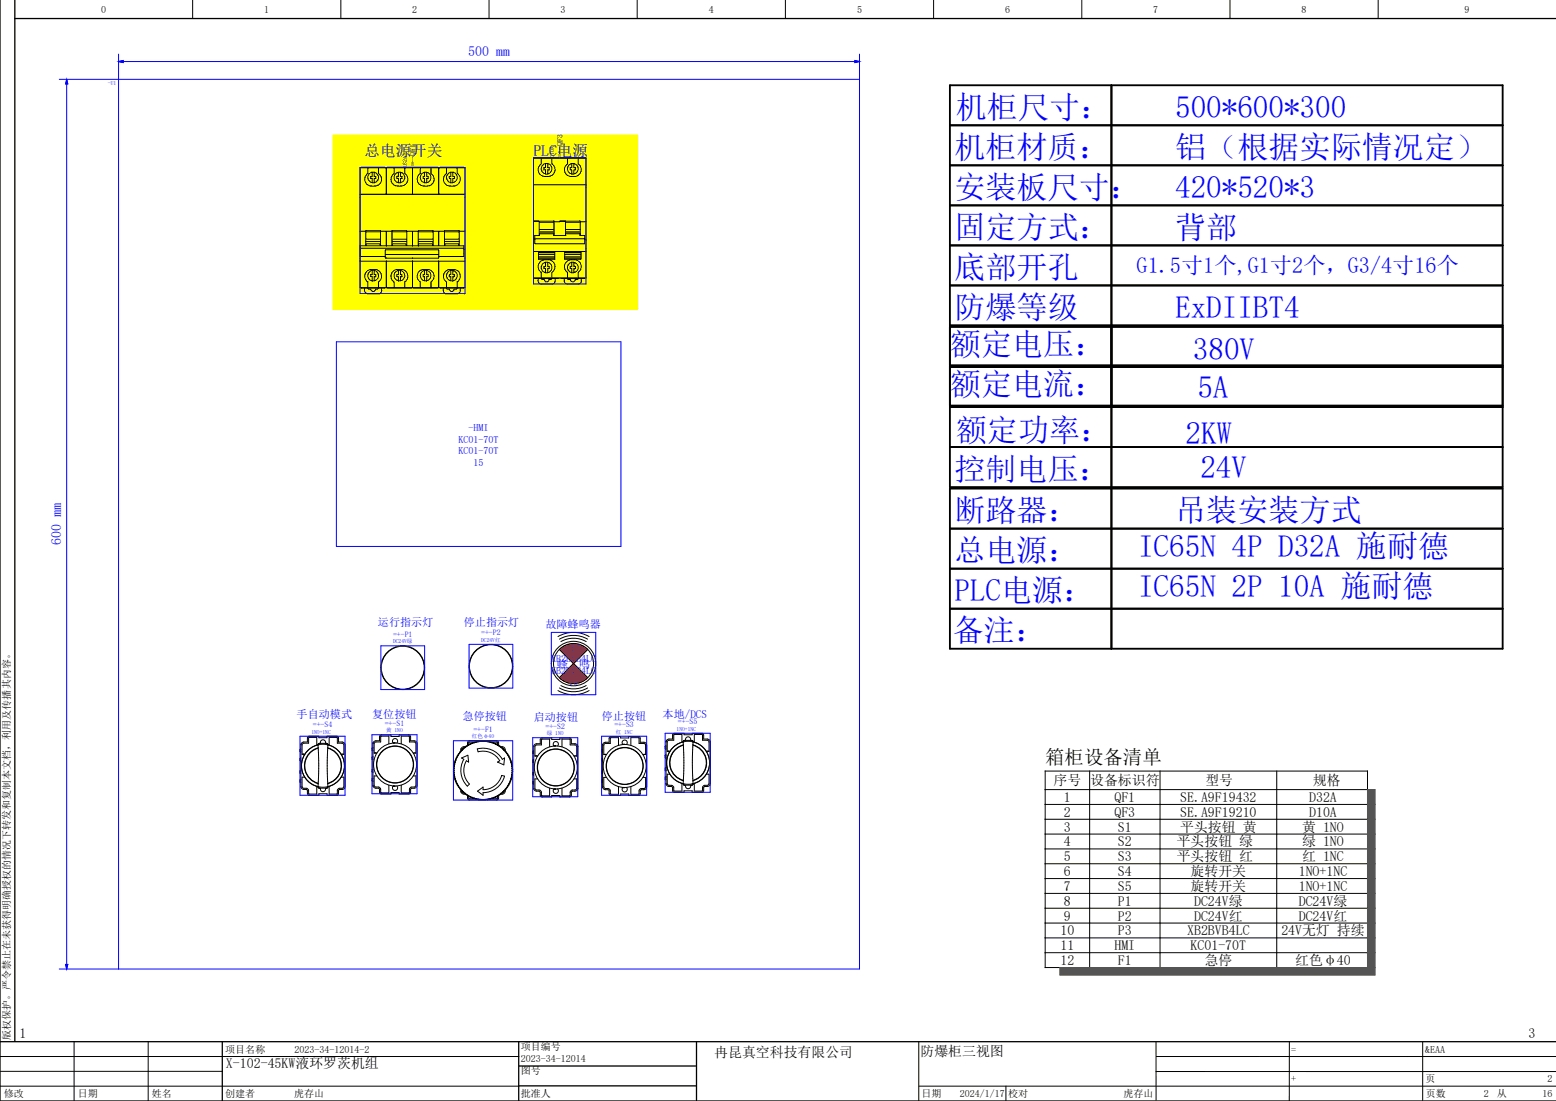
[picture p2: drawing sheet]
<svg xmlns="http://www.w3.org/2000/svg" width="420mm" height="297mm" viewBox="0 0 420 297" stroke-linecap="round" stroke-linejoin="round" font-family="sans-serif">
<g fill="none" stroke="#000" stroke-width=".27">
<path d="M52 0v5M92 0v5M132 0v5M172 0v5M212 0v5M252 0v5M292 0v5M332 0v5M372 0v5M97.2 45.3h28.3v32.3h-28.3zM97.2 52.4h28.3M97.6 45.3h6.3"/>
<path d="M99.3 45.3v1.5a1.84 1.84 0 0 0-.8 2.1 1.84 1.84 0 0 0 1.8 1.3 1.97 1.97 0 0 0 2.2-.6 1.97 1.97 0 0 0 .2-2.3l-.5-.5v-1.5M100.4 46.5v1.1h-.4v.5h.4v1.2M101 46.5v1.1h.4v.5h-.4v1.2M104.3 45.3v7.1M104.6 45.3h6.4M106.4 45.3v1.5a1.84 1.84 0 0 0-.8 2.1 1.84 1.84 0 0 0 1.8 1.3 1.97 1.97 0 0 0 2.2-.6 1.97 1.97 0 0 0 .2-2.3l-.6-.5v-1.5M107.5 46.5v1.1h-.4v.5h.4v1.2M108.1 46.5v1.1h.4v.5h-.4v1.2M111.3 45.3v7.1M111.7 45.3h6.3M113.4 45.3v1.5a1.84 1.84 0 0 0-.7 2.1 1.84 1.84 0 0 0 1.7 1.3 1.97 1.97 0 0 0 2.3-.6 1.97 1.97 0 0 0 .2-2.3l-.6-.5v-1.5M114.6 46.5v1.1h-.4v.5h.4v1.2"/>
<path d="M115.2 46.5v1.1h.4v.5h-.4v1.2M118.4 45.3v7.1M118.8 45.3h6.3M120.5 45.3v1.5a1.84 1.84 0 0 0-.7 2.1 1.84 1.84 0 0 0 1.7 1.3 1.97 1.97 0 0 0 2.3-.6 1.97 1.97 0 0 0 .1-2.3l-.5-.5v-1.5M121.7 46.5v1.1h-.4v.5h.4v1.2M122.2 46.5v1.1h.4v.5h-.4v1.2M144 42.7h14.2v32.3h-14.2zM144 59.7h1.5v3.8M144 59.6h5.5v3.9M144 49.8h14.2M144.4 42.7h6.3M145.5 60h4"/>
<path d="M146.1 42.7v1.5a1.84 1.84 0 0 0-.8 2.1 1.84 1.84 0 0 0 1.8 1.3 1.97 1.97 0 0 0 2.2-.6 1.97 1.97 0 0 0 .2-2.3l-.5-.5v-1.5M147.2 44.1v1.1h-.4v.6h.4v1.1M147.8 44.1v1.1h.4v.6h-.4v1.1M149.5 59.8l7.1-.2v3.9M151.1 59.7h1.5v3.8M151.5 42.7h6.3M152.6 60h4M153.2 42.7v1.5a1.84 1.84 0 0 0-.8 2.1 1.84 1.84 0 0 0 1.8 1.3 1.97 1.97 0 0 0 2.2-.6 1.97 1.97 0 0 0 .2-2.3l-.5-.5v-1.5M154.3 44.1v1.1h-.4v.6h.4v1.1M154.9 44.1v1.1h.4v.6h-.4v1.1M156.6 59.8h1.6M97.2 70.4h28.3"/>
<path d="M97.2 67.3h.1M97.2 62.4h1.5M97.2 67h28M97.6 77.6h6.3M98.4 77.7v.7a.8 .8 0 0 0 .8 .8h3a.8 .8 0 0 0 .8-.8v-.7M98.7 66.3v-4.1h4v4.1M98.7 62.5h4M98.7 65.2h4M98.7 64.5h4M98.8 66.3v-.5h3.8v.5M99.2 77.7l.2 .3h.7a.64 .64 0 0 0 .6 .6 .64 .64 0 0 0 .6-.6h.7l.2-.3M99.3 77.6v-1.5a1.84 1.84 0 0 1-.8-2.1 1.84 1.84 0 0 1 1.8-1.3 1.97 1.97 0 0 1 2.3 .6 1.97 1.97 0 0 1-.1 2.4l-.3 .4v1.5"/>
<path d="M100.4 72.9v1.2h-.4v.5h.4v1.2M101 72.9v1.2h.4v.5h-.4v1.2M102.7 62.4h3.1M104 67.4h14.4v2.2h-14.4zM104 69.2h-6.8v-2.9h28v2.9h-6.8M104 68.6h14.4M104.3 62.4v3.9M104.3 69.6h.1M104.3 70.4v7.2M104.6 77.6h6.4M105.8 66.3v-4.1h4v4.1M105.8 62.5h4"/>
<path d="M105.8 65.2h4M105.8 64.5h4M105.9 66.3v-.5h3.7v.5M106.4 77.6v-1.5a1.84 1.84 0 0 1-.8-2.1 1.84 1.84 0 0 1 1.8-1.3 1.97 1.97 0 0 1 2.3 .6 1.97 1.97 0 0 1-.1 2.4l-.4 .4v1.5M107.5 72.9v1.2h-.4v.5h.4v1.2M108.1 72.9v1.2h.4v.5h-.4v1.2M109.8 62.4h3.1M111.3 62.4v3.9M111.3 69.6h.1M111.3 70.4v7.2M111.7 77.6h6.3M112.9 66.3v-4.1h4v4.1"/>
<path d="M112.9 62.5h4M112.9 65.2h4M112.9 64.5h4M113 66.3v-.5h3.7v.5M113.4 77.6v-1.5a1.84 1.84 0 0 1-.7-2.1 1.84 1.84 0 0 1 1.7-1.3 1.97 1.97 0 0 1 2.3 .6 1.97 1.97 0 0 1 0 2.4l-.4 .4v1.5M114.6 72.9v1.2h-.4v.5h.4v1.2M115.2 72.9v1.2h.4v.5h-.4v1.2M116.9 62.4h3.1M118.4 62.4v3.9M118.4 70.4v7.2M118.8 77.6h6.3M119.6 77.7v.7a.8 .8 0 0 0 .8 .8h3a.8 .8 0 0 0 .8-.8v-.7"/>
<path d="M120 66.3v-4.1h4v4.1M120 62.5h4M120 65.2h4M120 64.5h4M120 66.3v-.5h3.8v.5M120.5 77.7l.2 .3h.6a.64 .64 0 0 0 .6 .6 .64 .64 0 0 0 .7-.6h.6l.2-.3M120.5 77.6v-1.5a1.84 1.84 0 0 1-.7-2.1 1.84 1.84 0 0 1 1.7-1.3 1.97 1.97 0 0 1 2.3 .6 1.97 1.97 0 0 1 0 2.4l-.4 .4v1.5M121.7 72.9v1.2h-.4v.5h.4v1.2M122.2 72.9v1.2h.4v.5h-.4v1.2M124 62.4h1.5M125.2 67.3h.3M144 64.7h.3"/>
<path d="M144 67.8h14.2M144.3 64.4h13.5M144.4 75h6.3M145.2 75.1v.7a.8 .8 0 0 0 .8 .8h3a.8 .8 0 0 0 .8-.8v-.7M145.3 69.8h4.4M145.3 68.1h4.4v1.8h-4.4zM145.3 68.7h4.4M145.3 69.3h4.4M145.3 68.2h4.4M145.5 62.6h4M145.5 61.9h4M145.6 63.1v.4h-1.3v2.2h13.5v-2.2h-1.3v-.4"/>
<path d="M146.1 75.1l.2 .3h.6a.64 .64 0 0 0 .6 .6 .64 .64 0 0 0 .7-.6h.6l.2-.3M146.1 75v-1.5a1.84 1.84 0 0 1-.8-2.1 1.84 1.84 0 0 1 1.8-1.3 1.97 1.97 0 0 1 2.3 .7 1.97 1.97 0 0 1 0 2.3l-.4 .4v1.5M147.2 70.8v1.1h-.4v.6h.4v1.1M147.8 70.8v1.1h.4v.6h-.4v1.1M149.5 63.1v.4h3.2v-.4M149.5 63.1h-4M151.5 75h6.3M152.3 75.1v.7a.8 .8 0 0 0 .8 .8h3a.8 .8 0 0 0 .8-.8v-.7M152.4 69.8h4.4M152.4 68.1h4.4v1.8h-4.4zM152.4 68.7h4.4M152.4 69.3h4.4"/>
<path d="M152.4 68.2h4.4M152.6 62.6h4M152.6 61.9h4M153.1 75.1l.3 .3h.6a.64 .64 0 0 0 .6 .6 .64 .64 0 0 0 .7-.6h.6l.2-.3M153.2 75v-1.5a1.84 1.84 0 0 1-.8-2.1 1.84 1.84 0 0 1 1.8-1.3 1.97 1.97 0 0 1 2.3 .7 1.97 1.97 0 0 1-.1 2.3l-.3 .4v1.5M154.3 70.8v1.1h-.4v.6h.4v1.1M154.9 70.8v1.1h.4v.6h-.4v1.1M156.6 63.1h-4M157.8 64.7h.4M150.6 171.7a8.4 8.4 0 0 1 8.4 0M151 175.2l7.6 7.6M151 172.4a7.6 7.6 0 0 1 7.6 0"/>
<path d="M151.4 173.1a6.8 6.8 0 0 1 6.8 0M158.6 175.2l-7.6 7.6M129.3 199.9h-2.9l-.2 .4v.7M129.3 199.9h.1M130.1 200h.6M130.1 200h-.5M130.1 200l.3-.2 .3 .2M130.1 200l-.3-.2-.2 .2M130.7 200h.5M130.7 200l.2-.2 .3 .2M131.5 199.9h2.9l.2 .4v.7M131.5 199.9h.1"/>
<path d="M150.6 186.3a8.4 8.4 0 0 0 8.4 0M151 185.6a7.6 7.6 0 0 0 7.6 0M151.4 184.9a6.8 6.8 0 0 0 6.8 0M179.8 199.9v.2M180 199.6l.6-.2h.9l.1-1.4 .4-.2h2.6v.4h2.2v-.4h2.7l.4 .2v1.4h1a.8 .8 0 0 1 .8 .8v11.2a.8 .8 0 0 1-.8 .8l-.9 .1-.1 1.2-.4 .2h-2.7v-.4h-2.2v.4h-2.6l-.4-.2-.1-1.2-.3-.1a1.11 1.11 0 0 1-1.4-.5v-11.5zM184.4 200h.1M184.5 199.9l-.1 .1M184.5 199.8v.1M184.5 199.8h.1M184.6 199.8h-.1M184.7 199.7l-.1 .1M184.8 199.7h2"/>
<path d="M184.8 199.7h-.1M185.1 199.7a.7 .7 0 0 1 .6-.9 .7 .7 0 0 1 .7 .9M186.8 199.7l.1 .1M186.9 199.8l.2 .2M187.1 200h.1M81.1 208h-.1v.6h.1M81.1 204.6h-.1v.6h.1M81.1 202.1h-.1v.6h.1M81.1 210.4h-.1v.6h.1M81.2 207.9v.8M81.2 210.3v.8M81.2 202v.8"/>
<path d="M81.2 204.5v.8M81.2 200.7h.1M81.2 200.7v.2M81.2 212.2v.2M81.2 212.4h.1M81.5 200.4l.5-.2h1v-1.4l.5-.2h2.6v.4h2.2v-.4h2.6l.4 .2 .1 1.4h.9a.8 .8 0 0 1 .8 .8v11.2a.8 .8 0 0 1-.8 .8l-.9 .1-.1 1.2-.4 .2h-2.6v-.4h-2.2v.4h-2.6l-.5-.2-.1-1.2-.2-.1a1.11 1.11 0 0 1-1.4-.5l-.1-11.5zM81.6 203.5h.5M81.8 203.4v.1M82.3 209.6h-.8v2.6l.3 .4 1.3 .2 .2 1.4h2.2v-2.1M82.7 204.3h.1M84.9 202.1v.1M85.5 201v-2.1l-2.2 .1v1.5h-1.5l-.3 .5v2.5h.8"/>
<path d="M85.8 200.9a5.8 5.8 0 0 0-4.4 5.7 5.8 5.8 0 0 0 4.4 5.6M85.8 212.2h.1M85.8 200.9l.2 5.7-.2 5.6M85.8 200.9h.1M85.8 212.2l.1 .3M85.9 212.2h.1M85.9 200.9h-.1M85.9 201.7a5 5 0 0 0-3.7 4.9 5 5 0 0 0 3.7 4.8M85.9 201.8a4.9 4.9 0 0 0-3.6 4.8 4.9 4.9 0 0 0 3.6 4.7M85.9 200.9h.1M85.9 200.6l-.1 .3M85.9 212.5h.1"/>
<path d="M86 200.6h-.1M86.1 200.6h-.1M86.1 200.5v.1M86.5 212.6a.7 .7 0 0 0 .7 1 .7 .7 0 0 0 .6-1M86.5 200.5a.7 .7 0 0 1 .7-.9 .7 .7 0 0 1 .6 .9M88.2 200.5h-2.1M88.2 200.5h.1M88.2 200.5l.3 .2M88.4 212.5h-2.4M88.4 212.5h.1M88.5 201.8a4.9 4.9 0 0 1 3.6 4.8 4.9 4.9 0 0 1-3.6 4.7M88.5 201.7a5 5 0 0 1 3.7 4.9 5 5 0 0 1-3.7 4.8"/>
<path d="M88.5 200.9h.1M88.5 200.7v.1M88.5 212.4l-.1 .1M88.5 212.2h-.1M88.5 200.8v.1M88.5 212.3v.1M88.5 212.2h.1M88.5 212.2v.1M88.5 200.9a5.8 5.8 0 0 1 4.5 5.7 5.8 5.8 0 0 1-4.5 5.6M88.5 200.9l-.2 5.7 .2 5.6M88.8 201v-2.1l2.2 .1 .1 1.5h1.2l.5 .2v2.8M92.1 209.6h.7v2.6l-.2 .4-1.4 .2-.2 1.4h-2.2v-2.1"/>
<path d="M92.1 203.5h.7M92.2 203.5h.6M100.6 201.8h-.2v.6h.2M100.6 204.2h-.2v.6h.2M100.6 207.6h-.2v.6h.2M100.6 210h-.2v.6h.2M100.7 201.7v.8M100.7 204.1v.8M100.7 207.5v.8M100.7 209.9v.8M100.7 212h.1M100.7 200.4h.1"/>
<path d="M100.7 200.4v.1M100.7 211.9v.1M100.9 200.1l.6-.3h.9l.1-1.3 .4-.2h2.6v.4h2.2v-.4h2.7l.4 .2v1.3h1a.8 .8 0 0 1 .8 .8v11.2a.8 .8 0 0 1-.8 .8l-.9 .2-.1 1.2-.4 .2h-2.7v-.4h-2.2v.4h-2.6l-.4-.2-.1-1.2-.3-.2a1.11 1.11 0 0 1-1.4-.5v-11.5zM101 203.1h.7M101 203.1h.6M101.3 203.1h.1M101.7 209.3h-.7v2.5l.2 .4 1.4 .3 .2 1.3 2.2 .1v-2.1M105 200.7v-2.1h-2.2v1.5h-1.3l-.4 .3-.1 2.7M106.1 200.4h.5h-.4M106.2 212a.7 .7 0 0 0-.1 1 .7 .7 0 0 0 1 0 .7 .7 0 0 0 0-1M106.2 200.4a.7 .7 0 0 1-.1-1 .7 .7 0 0 1 1 0 .7 .7 0 0 1 0 1M106.2 212l.4 .1h-.5"/>
<path d="M106.2 200.4h.1M106.2 212h.1M108.3 200.7v-2.1h2.2v1.5l1.5 .1 .3 .4v2.5h-.8M111.5 209.3h.8v2.5l-.3 .4-1.3 .3-.2 1.3-2.2 .1v-2.1M111.7 203.1h.5M122.5 207.8l.1 .6M122.5 207.8l-.1 .3 .2 .3M122.6 208.4v.5M122.6 207.3l-.1 .5M122.6 207.3l-.2 .2 .1 .3M122.6 208.4l-.2 .3 .2 .2M122.6 208.9l.1 .6"/>
<path d="M122.6 206.7v.6M122.6 208.9l-.1 .3 .2 .3M122.6 206.7l-.2 .3 .2 .3M122.7 209.5l.2 .5M122.7 206.2l-.1 .5M122.7 209.5l-.1 .3 .3 .2M122.7 206.2l-.2 .2 .1 .3M122.9 210l.1 .5M122.9 205.7l-.2 .5M122.9 210l-.1 .3 .2 .2M122.9 205.7l-.3 .2 .1 .3M123 210.5l.2 .5"/>
<path d="M123 205.1l-.1 .6M123 210.5v.3l.2 .2M123 205.1l-.2 .3 .1 .3M123.2 211l.3 .5M123.2 204.6l-.2 .5M123.2 211v.3l.3 .2M123.2 204.6l-.2 .2v.3M123.5 211.5l.2 .5M123.5 204.1l-.3 .5M123.5 211.5v.3l.2 .2M123.5 204.1l-.3 .2v.3M123.7 212l.3 .4"/>
<path d="M123.7 203.7l-.2 .4M123.7 212l.1 .3 .2 .1M123.7 203.7l-.2 .1v.3M124 212.4l.4 .5M124 203.2l-.3 .5M124 212.4l.1 .3 .3 .2M124 203.2l-.2 .2-.1 .3M124.4 212.9l.3 .4M124.4 202.8l-.4 .4M124.4 212.9v.3l.3 .1M124.4 202.8l-.3 .1-.1 .3M124.4 213.2v.2a.88 .88 0 0 0 1.2 .8"/>
<path d="M124.4 202h.1M124.4 202v.1M124.4 213.5v.1M124.4 213.6h.1M124.6 204.5l1.7-.8 .2 1.9-.6-.4a5.2 5.2 0 0 0 .8 6.3l-.6 .6a6 6 0 0 1-.9-7.3zM124.7 213.5l.4 .2M124.7 202.2v.2M124.7 202.4h.1M124.7 213.3h.1M124.7 213.3l.4 .4M124.7 202.4l-.3 .4M124.7 202.4l-.3 .1v.3"/>
<path d="M124.7 213.3v.2M124.8 213.5l.4 .4M125.1 213.7l.5 .3M125.1 202l-.4 .4M125.1 213.7l.1 .3h.4M125.1 202l-.4 .2M125.2 201.8l-.1 .2M125.2 201.7l-.4 .4M125.6 214l.4 .3M125.6 201.6l-.5 .4M125.6 201.6l-.4 .2M125.6 214v.2"/>
<path d="M125.6 214.2l.4 .1M125.6 201.4a.91 .91 0 0 0-1.2 1.1M125.6 201.4v.2M126 214.3l.5 .3M126 201.3l-.4 .3M126 214.3l.1 .3h.4M126 201.3l-.4 .1M126.2 214.6v.7l.2 .4h2.9M126.5 214.6l.5 .3M126.5 201l-.5 .3M126.5 214.6l.1 .3h.4M126.5 201h-.4l-.1 .3"/>
<path d="M126.5 214.8l.1 .6 1.5 .1M127 214.9l.5 .2M127 200.8l-.5 .2M127 214.9l.1 .2h.4M127 200.8h-.4l-.1 .2M127.5 215.1l.5 .2M127.5 200.6l-.5 .2M127.5 215.1l.2 .2h.3M127.5 200.6l-.4-.1-.1 .3M128 215.3l.5 .1M128 200.4l-.5 .2M128 200.4l-.3-.1-.2 .3"/>
<path d="M128 215.3l.1 .2M128.1 200.2h-1.5l-.1 .7M128.4 200.2h.1M128.4 215.5h.1M128.5 215.4l.5 .1M128.5 200.2l-.5 .2M128.5 215.4l-.4 .1M128.5 215.4l.2 .2 .3-.1M128.5 200.2l-.3-.1-.2 .3M128.8 202a6 6 0 0 1 6.8 2.8l.6-.3-.2 1.8-1.7-.7 .6-.4a5.2 5.2 0 0 0-5.9-2.4zM128.9 213.4l1.5-1.1v.7a5.2 5.2 0 0 0 5-3.8l.8 .2a6 6 0 0 1-5.8 4.4v.7zM129 215.5l.6 .1"/>
<path d="M129 200.1l-.5 .1M129 215.5l.3 .2 .3-.1M129 200.1l-.3-.1-.2 .2M129.6 215.6l.5 .1M129.6 200l-.6 .1M129.6 215.6l.2 .2 .3-.1M129.6 200l-.3-.1-.3 .2M130.1 215.7h.6M130.1 215.7l.3 .1 .3-.1M131.2 215.6l-.5 .1M131.2 200l.6 .1M131.2 215.6l-.3 .2-.2-.1"/>
<path d="M131.2 200l.3-.1 .3 .2M131.8 215.5l-.6 .1M131.8 200.1l.5 .1M131.8 215.5l-.3 .2-.3-.1M131.8 200.1l.3-.1 .2 .2M132.3 200.2h.1M132.3 215.5h.1M132.3 215.4l-.5 .1M132.3 200.2l.5 .2M132.3 215.4l-.2 .2-.3-.1M132.3 215.4l.4 .1M132.3 200.2l.3-.1 .2 .3"/>
<path d="M132.7 200.2h1.5l.1 .7M132.8 215.3l-.5 .1M132.8 200.4l.5 .2M132.8 200.4l.3-.1 .2 .3M132.8 215.3l-.1 .2M133.3 215.1l-.5 .2M133.3 200.6l.5 .2M133.3 215.1l-.2 .2h-.3M133.3 200.6l.3-.1 .2 .3M133.8 214.9l-.5 .2M133.8 200.8l.5 .2M133.8 214.9l-.2 .2h-.3"/>
<path d="M133.8 200.8h.3l.2 .2M134.3 214.8l-.1 .6-1.5 .1M134.3 214.6l-.5 .3M134.3 201l.5 .3M134.3 214.6l-.2 .3h-.3M134.3 201h.3l.2 .3M134.3 214.6l.2 .1M134.6 214.6v.7l-.2 .4h-2.9M134.8 214.3l-.5 .3M134.8 201.3l.4 .3M134.8 214.3l-.3 .4M134.8 201.3l.4 .1"/>
<path d="M135.2 214.2l-.4 .1M135.2 201.4v.2M135.2 201.4a.91 .91 0 0 1 1.2 1.1M135.2 214l-.4 .3M135.2 201.6l.4 .4M135.2 201.6l.3 .1 .1 .3M135.2 214v.2M135.6 201.7l.4 .4M135.6 213.7l-.4 .3M135.6 202l.4 .4M135.6 213.7l-.1 .3h-.3M135.6 202l.4 .2"/>
<path d="M136 213.5l-.4 .4M136 213.3l-.4 .4M136 202.4l.4 .4M136 202.4l.3 .1 .1 .3M136 213.3v.2M136 202.3v.1M136 213.3v.1M136 213.5l-.4 .2M136 202.2v.2M136.4 213.2v.2a.88 .88 0 0 1-1.2 .8M136.4 212.9l-.4 .4M136.4 202.8l.3 .4"/>
<path d="M136.4 212.9l-.1 .3-.3 .1M136.4 202.8l.3 .1v.3M136.7 212.4l-.3 .5M136.7 203.2l.3 .5M136.7 212.4v.3l-.3 .2M136.7 203.2l.3 .2v.3M137 212l-.3 .4M137 203.7l.3 .4M137 212v.3l-.3 .1M137 203.7l.3 .1v.3M137.3 211.5l-.3 .5M137.3 204.1l.3 .5"/>
<path d="M137.3 211.5v.3l-.3 .2M137.3 204.1l.3 .2v.3M137.6 211l-.3 .5M137.6 204.6l.2 .5M137.6 211v.3l-.3 .2M137.6 204.6l.2 .2v.3M137.8 210.5l-.2 .5M137.8 205.1l.1 .6M137.8 210.5v.3l-.2 .2M137.8 205.1l.2 .3-.1 .3M137.9 210l-.1 .5M137.9 205.7l.2 .5"/>
<path d="M137.9 210l.1 .3-.2 .2M137.9 205.7l.3 .2-.1 .3M138.1 209.5l-.2 .5M138.1 206.2l.1 .5M138.1 209.5l.1 .3-.3 .2M138.1 206.2l.2 .2-.1 .3M138.2 208.9l-.1 .6M138.2 206.7v.6M138.2 208.9l.1 .3-.2 .3M138.2 206.7l.1 .3-.1 .3M138.2 208.4v.5M138.2 207.3v.5"/>
<path d="M138.2 207.3l.2 .2-.2 .3M138.2 208.4l.1 .3-.1 .2M138.2 207.8v.6M138.2 207.8l.2 .3-.2 .3M144 202.6h-.2v.6h.2M144 205h-.2v.6h.2M144 208.4h-.2v.6h.2M144 210.8h-.2v.6h.2M144.1 202.5v.8M144.1 204.9v.8M144.1 208.3v.8M144.1 210.7v.8"/>
<path d="M144.1 212.8h.1M144.1 201.2h.1M144.1 201.2v.1M144.1 212.7v.1M144.3 200.9l.6-.3h.9l.1-1.3 .4-.2h2.6v.4h2.2v-.4h2.6l.5 .2v1.3h1a.8 .8 0 0 1 .8 .8v11.2a.8 .8 0 0 1-.8 .8l-.9 .2-.1 1.2-.5 .2h-2.6v-.4h-2.2v.4h-2.6l-.4-.2-.1-1.2-.3-.2a1.11 1.11 0 0 1-1.4-.5v-11.5zM144.4 203.9h.7M144.4 203.9h.6M144.7 203.9h.1M145.1 210.1h-.7v2.5l.2 .4 1.4 .3 .2 1.3 2.2 .1v-2.1M148.4 201.5v-2.1h-2.2l-.1 1.5h-1.2l-.5 .3v2.7M149.5 201.2h.5h-.4M149.6 212.8a.7 .7 0 0 0-.1 1 .7 .7 0 0 0 1 0 .7 .7 0 0 0 0-1"/>
<path d="M149.6 201.2a.7 .7 0 0 1-.1-1 .7 .7 0 0 1 1 0 .7 .7 0 0 1 0 1M149.6 212.8l.4 .1h-.5M149.6 201.2h.1M149.6 212.8h.1M151.7 201.5v-2.1h2.2v1.5l1.5 .1 .3 .4v2.5h-.8M154.9 210.1h.8v2.5l-.3 .4-1.3 .3-.2 1.3-2.2 .1v-2.1M155.1 203.9h.5M162.6 202.2h-.2v.6h.2M162.6 204.6h-.2v.6h.2M162.6 208h-.2v.6h.2M162.6 210.4h-.2v.6h.2M162.7 202.1v.8"/>
<path d="M162.7 204.5v.8M162.7 207.9v.8M162.7 210.3v.8M162.7 212.3v.1M162.7 200.8v.1M162.9 200.5l.6-.3h.9l.1-1.3 .4-.2h2.6v.4h2.2v-.4h2.6l.4 .2 .1 1.3h1a.8 .8 0 0 1 .8 .8v11.2a.8 .8 0 0 1-.8 .8l-.9 .2-.2 1.2-.4 .2h-2.6v-.4h-2.2v.4h-2.6l-.4-.2-.1-1.2-.3-.2a1.11 1.11 0 0 1-1.4-.5v-11.5zM163 203.5h.6M163.3 203.5h.1M163.7 209.7h-.7v2.5l.2 .4 1.3 .3 .3 1.3 2.1 .1v-2.1M166.9 201.1v-2.1h-2.1l-.1 1.5-1.5 .1-.2 .4v2.5h.7M168.1 200.8h.5h-.4M168.1 212.4a.7 .7 0 0 0 0 1 .7 .7 0 0 0 1 0 .7 .7 0 0 0 0-1"/>
<path d="M168.1 200.8a.7 .7 0 0 1 0-1 .7 .7 0 0 1 1 0 .7 .7 0 0 1 0 1M168.2 212.4l.4 .1h-.5M168.2 200.8h.1M168.2 212.4h.1M170.3 201.1v-2.1h2.1l.1 1.5h1.3l.4 .3 .1 2.7M173.5 209.7h.8v2.5l-.3 .4-1.3 .3-.3 1.3-2.1 .1v-2.1M173.5 203.5h.8M173.6 203.5h.6M179.7 201.3h-.2v.6h.2M179.7 203.8h-.2v.6h.2M179.7 207.2h-.2v.6h.2M179.7 209.6h-.2v.6h.2"/>
<path d="M179.8 201.2v.8M179.8 203.7v.8M179.8 209.5v.8M179.8 207.1v.8M179.8 211.4v.2M180.1 202.7h.7M180.1 202.7h.6M180.4 202.6v.1M180.8 208.8h-.7v2.6l.2 .4 1.4 .2 .2 1.4h2.2v-2.1M181.3 203.5h.1M183.5 201.3v.1M184.1 200.2v-2.1l-2.2 .1v1.5h-1.3l-.4 .2-.1 2.8"/>
<path d="M184.4 200.1a5.8 5.8 0 0 0-4.5 5.7 5.8 5.8 0 0 0 4.5 5.6M184.4 211.4h.1M184.4 200.1l.2 5.7-.2 5.6M184.4 200.1h.1M184.4 211.5l.2 .3M184.4 200v.1M184.4 200.9a5 5 0 0 0-3.7 4.9 5 5 0 0 0 3.7 4.8M184.5 201a4.9 4.9 0 0 0-3.7 4.8 4.9 4.9 0 0 0 3.7 4.7M184.5 200.1h-.1M184.6 211.8h.1M184.7 211.8h.1M185.1 211.8a.7 .7 0 0 0 .6 1 .7 .7 0 0 0 .7-1"/>
<path d="M186.8 211.8h-2M186.9 211.7l-.1 .1M187 200.1h.1M187 201a4.9 4.9 0 0 1 3.6 4.8 4.9 4.9 0 0 1-3.6 4.7M187 200.9a5 5 0 0 1 3.7 4.9 5 5 0 0 1-3.7 4.8M187 211.4h.1M187.1 200.1h.1M187.1 211.4h-.1M187.1 200v.1M187.1 211.4l-.2 .3M187.1 211.4h.1M187.1 200.1a5.8 5.8 0 0 1 4.4 5.7 5.8 5.8 0 0 1-4.4 5.6"/>
<path d="M187.1 200.1l-.2 5.7 .2 5.6M187.4 200.2v-2.1l2.2 .1v1.5h1.3l.4 .2 .1 2.8M190.7 208.8h.7v2.6l-.3 .4-1.3 .2-.2 1.4h-2.2v-2.1M190.7 202.7h.7M190.8 202.7h.5M282.1 208h87v53h-87zM282.1 213h87M282.1 217h87M294.1 208v53M313.1 208v53M344.6 208v53M282.1 221h87"/>
<path d="M282.1 225h87M282.1 229h87M282.1 233h87M282.1 237h87M282.1 241h87M282.1 245h87M282.1 249h87M282.1 253h87M282.1 257h87M0 293h140M0 285h140M0 289h60"/>
<path d="M20 281v16M40 281v16M248 281.1v15.9M248.1 293h171.9M271.5 293v4M312 281.2l.1 15.5M312 289l107.9 .1M348 281v15.9M384 281.2v15.6M420 285h-108"/>
<circle cx="100.7" cy="47.9" r="1.44"/>
<circle cx="107.8" cy="47.9" r="1.44"/>
<circle cx="114.9" cy="47.9" r="1.44"/>
<circle cx="122" cy="47.9" r="1.44"/>
<circle cx="147.5" cy="45.5" r="1.44"/>
<circle cx="154.6" cy="45.5" r="1.44"/>
<circle cx="100.7" cy="74.3" r="1.44"/>
<circle cx="107.8" cy="74.3" r="1.44"/>
<circle cx="114.9" cy="74.3" r="1.44"/>
<circle cx="122" cy="74.3" r="1.44"/>
<circle cx="147.5" cy="72.2" r="1.44"/>
<circle cx="154.6" cy="72.2" r="1.44"/>
<circle cx="132.5" cy="179.7" r="5.8"/>
<circle cx="132.5" cy="179.7" r="5.9"/>
<circle cx="154.8" cy="179" r="6"/>
<circle cx="154.8" cy="179" r="5.4"/>
<circle cx="108.7" cy="180.1" r="5.9"/>
<circle cx="108.7" cy="180.1" r="5.8"/>
<circle cx="87.2" cy="206.6" r="5.8"/>
<circle cx="106.6" cy="206.2" r="5.8"/>
<circle cx="106.6" cy="206.2" r="4.9"/>
<circle cx="106.6" cy="206.2" r="5"/>
<circle cx="150" cy="207" r="5.8"/>
<circle cx="150" cy="207" r="4.9"/>
<circle cx="150" cy="207" r="5"/>
<circle cx="168.6" cy="206.6" r="5"/>
<circle cx="168.6" cy="206.6" r="4.9"/>
<circle cx="168.6" cy="206.6" r="5.8"/>
<circle cx="185.7" cy="205.8" r="5.8"/>
</g>
<path d="M4 0v281M0 0v297h420M4 5h416M0 281h420M60 281v16M140 287.6h48M140 281v15.8M140.1 292.9h47.9M188 281v16" fill="none" stroke="#000" stroke-width=".35"/>
<g fill="#545454" stroke="#545454" stroke-width=".27">
<path d="M369.1 213h2v4h-2z"/>
<path d="M369.1 217h2v4h-2z"/>
<path d="M369.1 221h2v4h-2z"/>
<path d="M369.1 225h2v4h-2z"/>
<path d="M369.1 229h2v4h-2z"/>
<path d="M369.1 233h2v4h-2z"/>
<path d="M369.1 237h2v4h-2z"/>
<path d="M369.1 241h2v4h-2z"/>
<path d="M369.1 245h2v4h-2z"/>
<path d="M369.1 249h2v4h-2z"/>
<path d="M369.1 253h2v4h-2z"/>
<path d="M369.1 257h2v4h-2z"/>
<path d="M286.1 261h85v2h-85z"/>
</g>
<path d="M369.1 217h2M369.1 221h2M369.1 225h2M369.1 229h2M369.1 233h2M369.1 237h2M369.1 241h2M369.1 245h2M369.1 249h2M369.1 253h2M369.1 257h2M369.1 261v-48h2v50h-85v-2h85" fill="none" stroke="#545454" stroke-width=".27"/>
<path d="M90 36.6h82v46.8h-82z" fill="#ff0" stroke="#ff0" stroke-width=".27"/>
<path d="M90 36.6h82v46.8h-82z" fill="none" stroke="#ff0" stroke-width=".5"/>
<g fill="none" stroke="#000" stroke-width=".5">
<path d="M256.4 33.8h149.2M256.4 23h149.2v108.4h-149.2zM300 23v108.4M256.4 44.6h149.2M256.4 55.4h149.2M256.4 66.2h149.2M256.4 77h149.2M256.4 99h149.2M256.4 87.8h149.2M256.4 98.6h149.2M256.4 88.2h149.2M256.4 109.8h149.2"/>
<path d="M256.4 109.4h149.2M256.4 131.8h149.2v43.2h-149.2zM256.4 120.6h149.2M300 131.8v43.2M256.4 142.6h149.2M256.4 153.4h149.2M256.4 164.2h149.2"/>
</g>
<g fill="#00f" stroke="#00f" stroke-width=".27">
<path d="M32 16.6l1.2-.3v.6z"/>
<path d="M230.8 16.3l1.2 .3-1.2 .3z"/>
<path d="M18 21.4l.3 1.2h-.6z"/>
<path d="M17.7 260.2h.6l-.3 1.2z"/>
</g>
<g fill="none" stroke="#00f" stroke-width=".27">
<path d="M32 16.6l1.2-.3v.6zM32 14.6v246.8M33 16.6h198M230.8 16.3l1.2 .3-1.2 .3zM232 14.6v246.8h-216M16 21.4h216M18 21.4l.3 1.2h-.6zM18 22.4v238M97.2 45.2h28.3v34h-28.3zM144 42.6h14.2v34h-14.2zM90.8 92.2h76.8v55.2h-76.8zM102.8 174.2h11.8v11.8h-11.8z"/>
<path d="M126.6 173.8h11.8v11.8h-11.8zM148.8 170.6h12v16.8h-12zM81 198.6h12.1v15.9h-12.1zM100.4 198.2h12.2v15.9h-12.2zM122.4 199.8h16v16h-16zM143.8 199h12.2v15.9h-12.2zM162.4 198.6h12.1v15.9h-12.1zM179.5 197.8h12.2v15.9h-12.2zM17.7 260.2h.6l-.3 1.2z"/>
</g>
<g fill="#f00" stroke="#f00" stroke-width=".27">
<path d="M151 175.2a5.4 5.4 0 0 1 7.6 0l-3.8 3.8z"/>
<path d="M151 182.8l3.8-3.8 3.8 3.8a5.4 5.4 0 0 1-7.6 0z"/>
</g>
<g font-size="8.4" fill="#00f">
<text x="258" y="31.8">机柜尺寸：</text>
<text x="317.2" y="31.8">500*600*300</text>
<text x="257.6" y="42.6">机柜材质：</text>
<text x="317.2" y="42.6">铝（根据实际情况定）</text>
<text x="257.6" y="53.4">安装板尺寸：</text>
<text x="317.2" y="53.4">420*520*3</text>
<text x="257.6" y="64.2">固定方式：</text>
<text x="317.2" y="64.2">背部</text>
<text x="257.6" y="75">底部开孔</text>
<text x="257.6" y="85.8">防爆等级</text>
<text x="317.2" y="85.8">ExDIIBT4</text>
<text x="256.4" y="95.8">额定电压：</text>
<text x="322" y="97">380V</text>
<text x="256.4" y="106.6">额定电流：</text>
<text x="323.2" y="107.4">5A</text>
<text x="258" y="119">额定功率：</text>
<text x="320" y="119.8">2KW</text>
<text x="257.6" y="129.4">控制电压：</text>
<text x="324" y="129">24V</text>
<text x="257.6" y="140.6">断路器：</text>
<text x="317.2" y="140.6">吊装安装方式</text>
<text x="257.6" y="151.4">总电源：</text>
<text x="307.2" y="150.2">IC65N 4P D32A 施耐德</text>
<text x="307.2" y="161">IC65N 2P 10A 施耐德</text>
<text x="257.6" y="162.2">PLC电源：</text>
<text x="257.2" y="173">备注：</text>
</g>
<text font-size="6" fill="#00f" x="306.8" y="73.8">G1.5寸1个,G1寸2个，G3/4寸16个</text>
<text font-size="5.3" x="282.1" y="206">箱柜设备清单</text>
<g font-size="4.2" fill="#00f">
<text x="98.4" y="42">总电源开关</text>
<text x="144" y="42">PLC电源</text>
</g>
<g font-size="3.7" fill="#00f">
<text x="126.4" y="15.1">500 mm</text>
<text x="16.5" y="147" transform="rotate(-90 16.5 147)">600 mm</text>
</g>
<g font-size="3.7">
<text x="284.4" y="211.8">序号</text>
<text x="294.2" y="211.8">设备标识符</text>
<text x="325.4" y="211.8">型号</text>
<text x="354.4" y="211.8">规格</text>
<text x="287.2" y="216.3">1</text>
<text x="287.2" y="220.3">2</text>
<text x="300.8" y="216.3">QF1</text>
<text x="300.8" y="220.3">QF3</text>
<text x="318.6" y="216.3">SE.A9F19432</text>
<text x="318.6" y="220.3">SE.A9F19210</text>
<text x="353.4" y="216.3">D32A</text>
<text x="353.4" y="220.3">D10A</text>
<text x="287.2" y="224.3">3</text>
<text x="301.7" y="224.3">S1</text>
<text x="318.6" y="224.3">平头按钮 黄</text>
<text x="351.5" y="224.3">黄 1NO</text>
<text x="287.2" y="228.3">4</text>
<text x="287.2" y="232.3">5</text>
<text x="301.7" y="228.3">S2</text>
<text x="301.7" y="232.3">S3</text>
<text x="317.6" y="228.3">平头按钮 绿</text>
<text x="317.6" y="232.3">平头按钮 红</text>
<text x="351.5" y="228.3">绿 1NO</text>
<text x="351.5" y="232.3">红 1NC</text>
<text x="287.2" y="236.3">6</text>
<text x="301.7" y="236.3">S4</text>
<text x="321.4" y="236.3">旋转开关</text>
<text x="350.6" y="236.3">1NO+1NC</text>
<text x="287.2" y="240.3">7</text>
<text x="287.2" y="244.3">8</text>
<text x="301.7" y="240.3">S5</text>
<text x="301.7" y="244.3">P1</text>
<text x="321.4" y="240.3">旋转开关</text>
<text x="322.3" y="244.3">DC24V绿</text>
<text x="350.6" y="240.3">1NO+1NC</text>
<text x="350.6" y="244.3">DC24V绿</text>
<text x="287.2" y="248.3">9</text>
<text x="301.7" y="248.3">P2</text>
<text x="322.3" y="248.3">DC24V红</text>
<text x="350.6" y="248.3">DC24V红</text>
<text x="286.2" y="252.3">10</text>
<text x="286.2" y="256.3">11</text>
<text x="300.8" y="256.3">HMI</text>
<text x="301.7" y="252.3">P3</text>
<text x="320.4" y="252.3">XB2BVB4LC</text>
<text x="321.4" y="256.3">KC01-70T</text>
<text x="345.9" y="252.3">24V无灯 持续</text>
<text x="286.2" y="260.3">12</text>
<text x="301.7" y="260.3">F1</text>
<text x="325.1" y="260.3">急停</text>
<text x="349.6" y="260.3">红色φ40</text>
<text x="5.3" y="280">1</text>
<text x="412.6" y="280">3</text>
<text x="192.8" y="285">冉昆真空科技有限公司</text>
<text x="248.5" y="284.9">防爆柜三视图</text>
<text x="61" y="288.2">X-102-45KW液环罗茨机组</text>
</g>
<g font-size="3" fill="#00f">
<text x="102" y="169">运行指示灯</text>
<text x="125.2" y="169">停止指示灯</text>
<text x="147.2" y="169.4">故障蜂鸣器</text>
<text x="150.3" y="180.1">蜂</text>
<text x="156.3" y="180.1">鸣</text>
<text x="80.1" y="193.7">手自动模式</text>
<text x="100.5" y="193.7">复位按钮</text>
<text x="124.9" y="194.1">急停按钮</text>
<text x="144.1" y="194.5">启动按钮</text>
<text x="162.5" y="194.1">停止按钮</text>
<text x="178.9" y="193.7">本地/DCS</text>
</g>
<g font-size="2.7">
<text x="27.3" y="3.6">0</text>
<text x="71.3" y="3.6">1</text>
<text x="111.3" y="3.6">2</text>
<text x="151.3" y="3.6">3</text>
<text x="191.3" y="3.6">4</text>
<text x="231.3" y="3.6">5</text>
<text x="271.3" y="3.5">6</text>
<text x="311.3" y="3.5">7</text>
<text x="351.3" y="3.5">8</text>
<text x="395.3" y="3.5">9</text>
<text x="2.8" y="280.5" transform="rotate(-90 2.8 280.5)">版权保护。严令禁止在未获得明确授权的情况下转发和复制本文档，利用及传播其内容。</text>
<text x="60.8" y="284">项目名称</text>
<text x="79.5" y="284">2023-34-12014-2</text>
<text x="140.6" y="286.5">2023-34-12014</text>
<text x="140.6" y="283.4">项目编号</text>
<text x="348.5" y="284">=</text>
<text x="384.7" y="284">&amp;EAA</text>
<text x="140.6" y="289.7">图号</text>
<text x="348.5" y="291.8">+</text>
<text x="384.8" y="291.8">页</text>
<text x="417.7" y="291.8">2</text>
<text x="1" y="296">修改</text>
<text x="21" y="296">日期</text>
<text x="41" y="296">姓名</text>
<text x="60.8" y="296">创建者</text>
<text x="79.4" y="296">虎存山</text>
<text x="140.6" y="295.8">批准人</text>
<text x="248.7" y="295.8">日期</text>
<text x="259" y="295.8">2024/1/17</text>
<text x="272.1" y="295.8">校对</text>
<text x="303.3" y="295.8">虎存山</text>
<text x="384.8" y="295.8">页数</text>
<text x="400.5" y="295.8">2</text>
<text x="404" y="295.8">从</text>
<text x="416.3" y="295.8">16</text>
</g>
<g font-size="2.7" fill="#00f">
<text x="123.8" y="119.4">KC01-70T</text>
<text x="126.5" y="116.3">-HMI</text>
<text x="123.8" y="122.5">KC01-70T</text>
<text x="127.8" y="125.6">15</text>
<text x="148.7" y="178.6">XB2BVB4LC</text>
<text x="152.8" y="175.5">-P3</text>
<text x="148.7" y="181.7">XB2BVB4LC</text>
<text x="153.5" y="184.8">13</text>
</g>
<g font-size="2.1" fill="#00f">
<text x="112.1" y="45.2" transform="rotate(-90 112.1 45.2)">=+-QF1</text>
<text x="151.8" y="42.6" transform="rotate(-90 151.8 42.6)">=+-QF3</text>
<text x="106.1" y="171.8">=+-P1</text>
<text x="129.9" y="171.4">=+-P2</text>
<text x="84.4" y="196.2">=+-S4</text>
<text x="103.9" y="195.8">=+-S1</text>
<text x="127.8" y="197.4">=+-F1</text>
<text x="147.3" y="196.6">=+-S2</text>
<text x="165.8" y="196.2">=+-S3</text>
<text x="183" y="195.4">=+-S5</text>
</g>
<g font-size="1.5" fill="#00f">
<text x="29.1" y="22.9">-U1</text>
<text x="109.8" y="45.2" transform="rotate(-90 109.8 45.2)">D32A</text>
<text x="149.6" y="42.6" transform="rotate(-90 149.6 42.6)">D10A</text>
<text x="106.1" y="173.6">DC24V绿</text>
<text x="129.9" y="173.2">DC24V红</text>
<text x="84.1" y="197.9">1NO+1NC</text>
<text x="104.2" y="197.5">黄 1NO</text>
<text x="166.2" y="197.9">红 1NC</text>
<text x="182.6" y="197.1">1NO+1NC</text>
<text x="127.4" y="199.2">红色φ40</text>
<text x="147.6" y="198.3">绿 1NO</text>
</g>
</svg>
